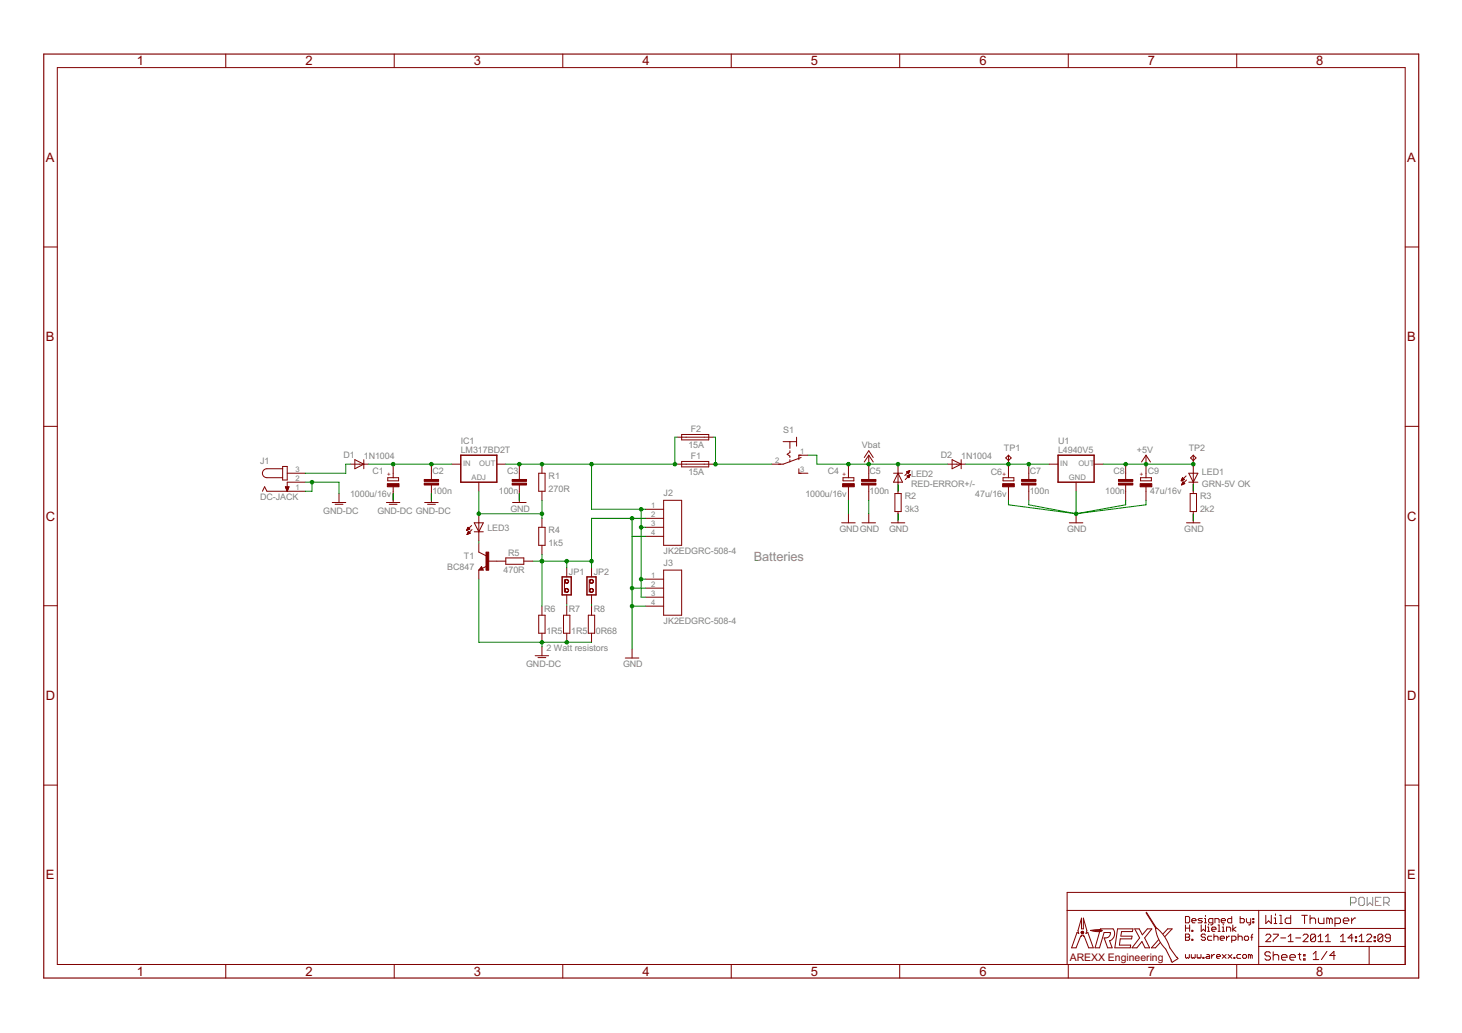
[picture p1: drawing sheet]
<svg xmlns="http://www.w3.org/2000/svg" width="297mm" height="210mm" viewBox="0 0 297 210" stroke-linecap="round" stroke-linejoin="round" font-family="sans-serif">
<g fill="#808080" stroke="#808080" stroke-width=".2">
<path d="M274.4 182.3v1.7z"/>
<path d="M274.4 182.3h.8z"/>
<path d="M275.2 182.3l.3 .3z"/>
<path d="M275.5 182.6v.6z"/>
<path d="M275.5 183.2l-.3 .3z"/>
<path d="M274.4 183.5h.8z"/>
<path d="M276.4 182.3h.5z"/>
<path d="M276.4 182.3l-.3 .3z"/>
<path d="M276.1 182.6v1.1z"/>
<path d="M276.1 183.7l.3 .3z"/>
<path d="M276.4 184h.5z"/>
<path d="M276.9 184l.3-.3z"/>
<path d="M277.2 182.6v1.1z"/>
<path d="M276.9 182.3l.3 .3z"/>
<path d="M277.8 182.3v1.7z"/>
<path d="M277.8 184l.5-.5z"/>
<path d="M278.3 183.5l.6 .5z"/>
<path d="M278.9 182.3v1.7z"/>
<path d="M279.4 182.3h1.2z"/>
<path d="M279.4 182.3v1.7z"/>
<path d="M279.4 184h1.2z"/>
<path d="M279.4 183.2h.6z"/>
<path d="M281.1 182.3v1.7z"/>
<path d="M281.1 182.3h.9z"/>
<path d="M282 182.3l.3 .3z"/>
<path d="M282.3 182.6v.6z"/>
<path d="M282.3 183.2l-.3 .3z"/>
<path d="M281.1 183.5h.9z"/>
<path d="M281.7 183.5l.6 .5z"/>
</g>
<g fill="#800000" stroke="#800000" stroke-width=".2">
<path d="M213.1 94.3h1.9z"/>
<path d="M218.6 98v1.8z"/>
<path d="M222.3 94.3h1.8z"/>
<path d="M228.7 94.3v1.9z"/>
<path d="M228.7 99.8v1.9z"/>
<path d="M228.7 96.2v1.3z"/>
<path d="M228.7 98.4v1.4z"/>
<path d="M209 94.3v1.9z"/>
<path d="M209 99.8v1.9z"/>
<path d="M209 96.2v1.3z"/>
<path d="M209 98.4v1.4z"/>
<path d="M218.6 104.4v1.8z"/>
<path d="M217.3 106.2h2.7z"/>
<path d="M232.8 99.8v1.9z"/>
<path d="M232.8 94.3v1.9z"/>
<path d="M231.7 97.7h2.2z"/>
<path d="M233.9 97.1v.6z"/>
<path d="M231.7 97.1v.6z"/>
<path d="M231.7 97.1h1.1z"/>
<path d="M232.8 97.1h1.1z"/>
<path d="M232.8 98.9v.9z"/>
<path d="M232.8 96.2v.9z"/>
<path d="M232.8 92.5v1.8z"/>
<path d="M232.8 92.5l.9 1.4z"/>
<path d="M232.8 92.5l-.9 1.4z"/>
<path d="M138.5 94.9h5.5z"/>
<path d="M138.5 93.8h5.5z"/>
<path d="M143.1 94.3h1.8z"/>
<path d="M137.6 94.3h1.8z"/>
<path d="M144 93.8v1.1z"/>
<path d="M138.5 93.8v1.1z"/>
<path d="M139.4 94.3h3.7z"/>
<path d="M172.4 99.8v1.9z"/>
<path d="M172.4 94.3v1.9z"/>
<path d="M171.3 97.7h2.2z"/>
<path d="M173.5 97.1v.6z"/>
<path d="M171.3 97.1v.6z"/>
<path d="M171.3 97.1h1.1z"/>
<path d="M172.4 97.1h1.1z"/>
<path d="M172.4 98.9v.9z"/>
<path d="M172.4 96.2v.9z"/>
<path d="M176.5 94.3v1.9z"/>
<path d="M176.5 99.8v1.9z"/>
<path d="M176.5 96.2v1.3z"/>
<path d="M176.5 98.4v1.4z"/>
<path d="M204.9 99.8v1.9z"/>
<path d="M204.9 94.3v1.9z"/>
<path d="M203.8 97.7h2.2z"/>
<path d="M206 97.1v.6z"/>
<path d="M203.8 97.1v.6z"/>
<path d="M203.8 97.1h1.1z"/>
<path d="M204.9 97.1h1.1z"/>
<path d="M204.9 98.9v.9z"/>
<path d="M204.9 96.2v.9z"/>
<path d="M192.5 94.3h1.9z"/>
<path d="M194.4 94.3h1.8z"/>
<path d="M193.4 95.2l1.9-.9z"/>
<path d="M193.4 93.4l1.9 .9z"/>
<path d="M195.3 93.4v.9z"/>
<path d="M193.4 93.4v1.8z"/>
<path d="M195.3 94.3v.9z"/>
<path d="M176.5 92.5v1.8z"/>
<path d="M176.5 92.5l.9 1.4z"/>
<path d="M176.5 92.5l-.9 1.4z"/>
<path d="M176.5 91.6l.9 1.4z"/>
<path d="M176.5 91.6l-.9 1.4z"/>
<path d="M172.4 104.4v1.8z"/>
<path d="M171 106.2h2.8z"/>
<path d="M176.5 104.4v1.8z"/>
<path d="M175.1 106.2h2.8z"/>
<path d="M182.5 96.2l-1 1.8z"/>
<path d="M182.5 96.2l.9 1.8z"/>
<path d="M181.5 96.2h1z"/>
<path d="M182.5 96.2h.9z"/>
<path d="M182.5 94.3v1.9z"/>
<path d="M182.5 98v1.8z"/>
<path d="M181.5 98h1z"/>
<path d="M182.5 98h.9z"/>
<path d="M182.5 96.2v1.8z"/>
<path d="M183.9 97.5l1-1.1z"/>
<path d="M183.8 96.6l1-1z"/>
<path d="M184.9 96.4l-.2 .7z"/>
<path d="M184.3 96.7l.4 .4z"/>
<path d="M184.3 96.7l.6-.3z"/>
<path d="M184.5 96.9h.2z"/>
<path d="M184.4 96.9h.3z"/>
<path d="M184.4 96.8h.4z"/>
<path d="M184.3 96.7h.5z"/>
<path d="M184.5 96.6h.3z"/>
<path d="M184.7 96.5h.2z"/>
<path d="M184.8 95.6l-.2 .6z"/>
<path d="M184.2 95.9l.4 .3z"/>
<path d="M184.2 95.9l.6-.3z"/>
<path d="M184.5 96.2h.1z"/>
<path d="M184.4 96.1h.2z"/>
<path d="M184.3 96h.4z"/>
<path d="M184.2 95.9h.5z"/>
<path d="M184.3 95.8h.4z"/>
<path d="M184.5 95.8h.3z"/>
<path d="M184.7 95.7h.1z"/>
<path d="M183.1 100.3v3.6z"/>
<path d="M181.8 100.3v3.6z"/>
<path d="M182.5 98.4v1.9z"/>
<path d="M181.8 100.3h1.3z"/>
<path d="M181.8 103.9h1.3z"/>
<path d="M182.5 103.9v1.9z"/>
<path d="M182.5 104.4v1.8z"/>
<path d="M181.1 106.2h2.7z"/>
<path d="M243.4 96.2l-1 1.8z"/>
<path d="M241.5 96.2l.9 1.8z"/>
<path d="M242.4 98h1z"/>
<path d="M241.5 98h.9z"/>
<path d="M242.4 98v1.8z"/>
<path d="M242.4 94.3v1.9z"/>
<path d="M242.4 96.2h1z"/>
<path d="M241.5 96.2h.9z"/>
<path d="M242.4 96.2v1.8z"/>
<path d="M240 97.7l1-1z"/>
<path d="M241.1 97.5l-1 1z"/>
<path d="M240.3 97.1l-.3 .6z"/>
<path d="M240.3 97.1l.3 .4z"/>
<path d="M240 97.7l.6-.2z"/>
<path d="M240 97.6h.2z"/>
<path d="M240.1 97.6h.2z"/>
<path d="M240.1 97.5h.4z"/>
<path d="M240.1 97.4h.5z"/>
<path d="M240.1 97.3h.4z"/>
<path d="M240.2 97.3h.2z"/>
<path d="M240.2 97.2h.1z"/>
<path d="M240.3 97.9l-.2 .6z"/>
<path d="M240.3 97.9l.4 .4z"/>
<path d="M240.1 98.5l.6-.2z"/>
<path d="M240.1 98.4h.2z"/>
<path d="M240.2 98.3h.3z"/>
<path d="M240.2 98.3h.5z"/>
<path d="M240.2 98.2h.4z"/>
<path d="M240.3 98.1h.3z"/>
<path d="M240.3 98h.2z"/>
<path d="M243.1 100.3v3.6z"/>
<path d="M241.8 100.3v3.6z"/>
<path d="M242.4 98.4v1.9z"/>
<path d="M241.8 100.3h1.3z"/>
<path d="M241.8 103.9h1.3z"/>
<path d="M242.4 103.9v1.9z"/>
<path d="M242.4 104.4v1.8z"/>
<path d="M241.1 106.2h2.7z"/>
<path d="M161.8 89.7v1z"/>
<path d="M160.5 89.7h1.3z"/>
<path d="M160.5 89.7v1.4z"/>
<path d="M159.1 89.7h1.4z"/>
<path d="M160.5 91.6v.3z"/>
<path d="M161.8 88.8v.9z"/>
<path d="M160.5 92.7v.3z"/>
<path d="M160.5 93.4v.5z"/>
<path d="M158.2 94.3h.9z"/>
<path d="M159.1 94.3l3.7-1.3z"/>
<path d="M156.8 94.3h1.8z"/>
<path d="M162.3 96.2h1.8z"/>
<path d="M162.3 95.2v1z"/>
<path d="M162.3 96.2h.5z"/>
<path d="M162.3 92.5v.9z"/>
<path d="M162.3 92.5h.5z"/>
<path d="M162.3 92.5h1.8z"/>
<path d="M159.9 92.3l.6-.4z"/>
<path d="M159.9 92.3l.6 .4z"/>
<path d="M216.8 196h38.9z"/>
<path d="M255.7 196h22.5z"/>
<path d="M278.2 196h7.3z"/>
<path d="M285.5 192.3v3.7z"/>
<path d="M285.5 188.7v3.6z"/>
<path d="M285.5 185v3.7z"/>
<path d="M285.5 181.3v3.7z"/>
<path d="M216.8 185v11z"/>
<path d="M216.8 181.3v3.7z"/>
<path d="M216.8 181.3h68.7z"/>
<path d="M278.2 192.3v3.7z"/>
<path d="M278.2 192.3h7.3z"/>
<path d="M255.7 192.3h22.5z"/>
<path d="M255.7 192.3v3.7z"/>
<path d="M255.7 188.7v3.6z"/>
<path d="M255.7 188.7h29.8z"/>
<path d="M255.7 185v3.7z"/>
<path d="M255.7 185h29.8z"/>
<path d="M257.2 186v1.7z"/>
<path d="M257.2 187.7l.5-.6z"/>
<path d="M257.7 187.1l.6 .6z"/>
<path d="M258.3 186v1.7z"/>
<path d="M258.9 186.5h.2z"/>
<path d="M259.1 186.5v1.2z"/>
<path d="M258.9 187.7h.5z"/>
<path d="M259.1 185.7v.3z"/>
<path d="M260 186h.3z"/>
<path d="M260.3 186v1.7z"/>
<path d="M260 187.7h.6z"/>
<path d="M262.2 186v1.7z"/>
<path d="M261.4 187.7h.8z"/>
<path d="M261.1 187.4l.3 .3z"/>
<path d="M261.1 186.8v.6z"/>
<path d="M261.1 186.8l.3-.3z"/>
<path d="M261.4 186.5h.8z"/>
<path d="M265 186v1.7z"/>
<path d="M264.5 186h1.1z"/>
<path d="M266.2 186v1.7z"/>
<path d="M266.2 186.8l.2-.3z"/>
<path d="M266.4 186.5h.6z"/>
<path d="M267 186.5l.3 .3z"/>
<path d="M267.3 186.8v.9z"/>
<path d="M267.9 186.5v.9z"/>
<path d="M267.9 187.4l.2 .3z"/>
<path d="M268.1 187.7h.9z"/>
<path d="M269 186.5v1.2z"/>
<path d="M269.6 186.5v1.2z"/>
<path d="M269.6 186.5h.2z"/>
<path d="M269.8 186.5l.3 .3z"/>
<path d="M270.1 186.8v.9z"/>
<path d="M270.1 186.8l.3-.3z"/>
<path d="M270.4 186.5l.3 .3z"/>
<path d="M270.7 186.8v.9z"/>
<path d="M271.2 186.5v1.7z"/>
<path d="M271.2 186.5h.9z"/>
<path d="M272.1 186.5l.3 .3z"/>
<path d="M272.4 186.8v.6z"/>
<path d="M272.4 187.4l-.3 .3z"/>
<path d="M271.2 187.7h.9z"/>
<path d="M273.2 187.7h.6z"/>
<path d="M272.9 187.4l.3 .3z"/>
<path d="M272.9 186.8v.6z"/>
<path d="M272.9 186.8l.3-.3z"/>
<path d="M273.2 186.5h.6z"/>
<path d="M273.8 186.5l.2 .3z"/>
<path d="M274 186.8v.3z"/>
<path d="M272.9 187.1h1.1z"/>
<path d="M274.6 186.5v1.2z"/>
<path d="M275.2 186.5l-.6 .6z"/>
<path d="M275.2 186.5h.2z"/>
<path d="M257.2 191.3h1z"/>
<path d="M257.2 191.3l1-1z"/>
<path d="M258.2 190.1v.2z"/>
<path d="M257.9 189.8l.3 .3z"/>
<path d="M257.4 189.8h.5z"/>
<path d="M257.4 189.8l-.2 .3z"/>
<path d="M258.7 189.8h1z"/>
<path d="M259.7 189.8v.3z"/>
<path d="M259.7 190.1l-1 1z"/>
<path d="M258.7 191.1v.2z"/>
<path d="M260.2 190.6h1z"/>
<path d="M261.7 190.3l.5-.5z"/>
<path d="M262.2 189.8v1.5z"/>
<path d="M261.7 191.3h1z"/>
<path d="M263.2 190.6h1.1z"/>
<path d="M264.8 191.3h1z"/>
<path d="M264.8 191.3l1-1z"/>
<path d="M265.8 190.1v.2z"/>
<path d="M265.5 189.8l.3 .3z"/>
<path d="M265 189.8h.5z"/>
<path d="M265 189.8l-.2 .3z"/>
<path d="M266.3 190.1v1z"/>
<path d="M266.3 190.1l.2-.3z"/>
<path d="M266.5 189.8h.5z"/>
<path d="M267 189.8l.3 .3z"/>
<path d="M267.3 190.1v1z"/>
<path d="M267.3 191.1l-.3 .2z"/>
<path d="M266.5 191.3h.5z"/>
<path d="M266.3 191.1l.2 .2z"/>
<path d="M266.3 191.1l1-1z"/>
<path d="M267.8 190.3l.5-.5z"/>
<path d="M268.3 189.8v1.5z"/>
<path d="M267.8 191.3h1z"/>
<path d="M269.3 190.3l.5-.5z"/>
<path d="M269.8 189.8v1.5z"/>
<path d="M269.3 191.3h1z"/>
<path d="M272.4 190.3l.5-.5z"/>
<path d="M272.9 189.8v1.5z"/>
<path d="M272.4 191.3h1z"/>
<path d="M274.6 189.8v1.5z"/>
<path d="M273.9 190.6l.7-.8z"/>
<path d="M273.9 190.6h1z"/>
<path d="M275.4 190.3h.2z"/>
<path d="M275.6 190.3v.3z"/>
<path d="M275.4 190.6h.2z"/>
<path d="M275.4 190.3v.3z"/>
<path d="M275.4 191.1h.2z"/>
<path d="M275.6 191.1v.2z"/>
<path d="M275.4 191.3h.2z"/>
<path d="M275.4 191.1v.2z"/>
<path d="M276.6 189.8l-.5 .5z"/>
<path d="M276.6 189.8v1.5z"/>
<path d="M276.1 191.3h1.1z"/>
<path d="M277.7 191.3h1z"/>
<path d="M277.7 191.3l1-1z"/>
<path d="M278.7 190.1v.2z"/>
<path d="M278.4 189.8l.3 .3z"/>
<path d="M277.9 189.8h.5z"/>
<path d="M277.9 189.8l-.2 .3z"/>
<path d="M279.2 190.3h.2z"/>
<path d="M279.4 190.3v.3z"/>
<path d="M279.2 190.6h.2z"/>
<path d="M279.2 190.3v.3z"/>
<path d="M279.2 191.1h.2z"/>
<path d="M279.4 191.1v.2z"/>
<path d="M279.2 191.3h.2z"/>
<path d="M279.2 191.1v.2z"/>
<path d="M280 190.1v1z"/>
<path d="M280 190.1l.2-.3z"/>
<path d="M280.2 189.8h.5z"/>
<path d="M280.7 189.8l.2 .3z"/>
<path d="M280.9 190.1v1z"/>
<path d="M280.9 191.1l-.2 .2z"/>
<path d="M280.2 191.3h.5z"/>
<path d="M280 191.1l.2 .2z"/>
<path d="M280.9 190.1l-.9 1z"/>
<path d="M281.5 191.1l.2 .2z"/>
<path d="M281.7 191.3h.5z"/>
<path d="M282.2 191.3l.3-.2z"/>
<path d="M282.5 190.1v1z"/>
<path d="M282.2 189.8l.3 .3z"/>
<path d="M281.7 189.8h.5z"/>
<path d="M281.7 189.8l-.2 .3z"/>
<path d="M281.5 190.1v.2z"/>
<path d="M281.5 190.3l.2 .3z"/>
<path d="M281.7 190.6h.8z"/>
<path d="M266.8 193.9l.6-.6z"/>
<path d="M267.4 193.3v1.7z"/>
<path d="M266.8 195h1.1z"/>
<path d="M269.6 193.3l-1.1 1.7z"/>
<path d="M271 193.3v1.7z"/>
<path d="M271 193.3l-.8 .9z"/>
<path d="M270.2 194.2h1.1z"/>
<path d="M257.8 193.4l.3 .3z"/>
<path d="M257.3 193.4h.5z"/>
<path d="M257.3 193.4l-.3 .3z"/>
<path d="M257 193.7v.3z"/>
<path d="M257 194l.3 .2z"/>
<path d="M257.3 194.2h.5z"/>
<path d="M257.8 194.2l.3 .3z"/>
<path d="M258.1 194.5v.3z"/>
<path d="M257.8 195.1l.3-.3z"/>
<path d="M257.3 195.1h.5z"/>
<path d="M257 194.8l.3 .3z"/>
<path d="M258.7 193.4v1.7z"/>
<path d="M258.7 194.2l.3-.2z"/>
<path d="M259 194h.5z"/>
<path d="M259.5 194l.3 .2z"/>
<path d="M259.8 194.2v.9z"/>
<path d="M260.6 195.1h.6z"/>
<path d="M260.4 194.8l.2 .3z"/>
<path d="M260.4 194.2v.6z"/>
<path d="M260.4 194.2l.2-.2z"/>
<path d="M260.6 194h.6z"/>
<path d="M261.2 194l.3 .2z"/>
<path d="M261.5 194.2v.3z"/>
<path d="M260.4 194.5h1.1z"/>
<path d="M262.3 195.1h.6z"/>
<path d="M262.1 194.8l.2 .3z"/>
<path d="M262.1 194.2v.6z"/>
<path d="M262.1 194.2l.2-.2z"/>
<path d="M262.3 194h.6z"/>
<path d="M262.9 194l.3 .2z"/>
<path d="M263.2 194.2v.3z"/>
<path d="M262.1 194.5h1.1z"/>
<path d="M264 193.7v1.1z"/>
<path d="M264 194.8l.3 .3z"/>
<path d="M263.7 194h.6z"/>
<path d="M264.9 194h.3z"/>
<path d="M265.2 194v.2z"/>
<path d="M264.9 194.2h.3z"/>
<path d="M264.9 194v.2z"/>
<path d="M264.9 194.8h.3z"/>
<path d="M265.2 194.8v.3z"/>
<path d="M264.9 195.1h.3z"/>
<path d="M264.9 194.8v.3z"/>
<path d="M11.6 13.7v182.3z"/>
<path d="M8.9 50.2h2.7z"/>
<path d="M8.9 86.6h2.7z"/>
<path d="M8.9 123.1h2.7z"/>
<path d="M8.9 159.5h2.7z"/>
<path d="M11.6 196h273.9z"/>
<path d="M45.9 196v2.7z"/>
<path d="M80.1 196v2.7z"/>
<path d="M114.3 196v2.7z"/>
<path d="M148.6 196v2.7z"/>
<path d="M182.8 196v2.7z"/>
<path d="M217 196v2.7z"/>
<path d="M251.3 196v2.7z"/>
<path d="M285.5 13.7v182.3z"/>
<path d="M285.5 50.2h2.7z"/>
<path d="M285.5 86.6h2.7z"/>
<path d="M285.5 123.1h2.7z"/>
<path d="M285.5 159.5h2.7z"/>
<path d="M11.6 13.7h273.9z"/>
<path d="M45.9 11v2.7z"/>
<path d="M80.1 11v2.7z"/>
<path d="M114.3 11v2.7z"/>
<path d="M148.6 11v2.7z"/>
<path d="M182.8 11v2.7z"/>
<path d="M217 11v2.7z"/>
<path d="M251.3 11v2.7z"/>
<path d="M216.8 185h38.9z"/>
<path d="M218.8 189.5l-1.1 3.1z"/>
<path d="M217.7 192.6h.9z"/>
<path d="M219.6 190.2l-1 2.4z"/>
<path d="M219.6 190.2h.1z"/>
<path d="M219.7 190v.2z"/>
<path d="M219.7 190h.4z"/>
<path d="M220.1 190v.2z"/>
<path d="M220.1 190.2h.2z"/>
<path d="M220.3 190.2l.9 2.4z"/>
<path d="M221.2 192.6h.9z"/>
<path d="M221 189.5l1.1 3.1z"/>
<path d="M218.8 189.5l.4 .2z"/>
<path d="M219 189.1l.2 .6z"/>
<path d="M220.6 189.7l.4-.2z"/>
<path d="M220.8 189.1l-.2 .6z"/>
<path d="M219.7 186.6l-.7 2.5z"/>
<path d="M220.1 186.6l.7 2.5z"/>
<path d="M220.1 186.6v2.1z"/>
<path d="M219.7 188.7h.4z"/>
<path d="M219.7 186.6v2.1z"/>
<path d="M223.6 188.7l-1.1 3.9z"/>
<path d="M223.6 188.7h2.5z"/>
<path d="M224.3 189.5l-.9 3.1z"/>
<path d="M224.3 190.6l.7 2z"/>
<path d="M222.5 192.6h.9z"/>
<path d="M225.4 191.1l.6 1.5z"/>
<path d="M225 192.6h1z"/>
<path d="M224.3 190.6h.4z"/>
<path d="M225.6 189.5v.2z"/>
<path d="M224.3 189.5h1.3z"/>
<path d="M225.4 191.1h.2z"/>
<path d="M222 189.1l1.7 .1z"/>
<path d="M222.6 189h1z"/>
<path d="M227.1 188.7l-.6 3.9z"/>
<path d="M227.1 188.7h3.1z"/>
<path d="M226.5 192.6h3.1z"/>
<path d="M230.2 188.7l-.1 .6z"/>
<path d="M227.8 190.2h2.2z"/>
<path d="M227.6 190.8h2.3z"/>
<path d="M227.9 189.3h2.2z"/>
<path d="M227.9 189.3l-.2 .9z"/>
<path d="M227.6 190.8l-.2 1.2z"/>
<path d="M227.4 192h2.3z"/>
<path d="M229.7 192l-.1 .6z"/>
<path d="M230 190.2l-.1 .6z"/>
<path d="M230.5 188.7l1 1.9z"/>
<path d="M231.5 190.6l-1.5 2z"/>
<path d="M230 192.6h1z"/>
<path d="M232 191.3l-1 1.3z"/>
<path d="M232 191.3l.6 1.3z"/>
<path d="M232.6 192.6h1z"/>
<path d="M232.6 190.6l1 2z"/>
<path d="M234 188.7l-1.4 1.9z"/>
<path d="M233.1 188.7h.9z"/>
<path d="M233.1 188.7l-1 1.2z"/>
<path d="M231.5 188.7l.6 1.2z"/>
<path d="M230.5 188.7h1z"/>
<path d="M232.9 185.4l2 3.2z"/>
<path d="M232.8 185.5l2 3.2z"/>
<path d="M234.8 188.5v.2z"/>
<path d="M238 195.3l.1 .2z"/>
<path d="M238.1 195.5l1.2-.7z"/>
<path d="M239.2 194.5l.1 .3z"/>
<path d="M238 195.1v.2z"/>
<path d="M239.1 194.5h.1z"/>
<path d="M236.9 192.9l1.1 2.2z"/>
<path d="M237.7 192.6l1.4 1.9z"/>
<path d="M234.9 188.6l.2 .1z"/>
<path d="M235.4 190.9l-1.5 1.7z"/>
<path d="M237.2 188.7l-.9 1.1z"/>
<path d="M237.2 188.7h.9z"/>
<path d="M238.1 188.7l-1.4 1.6z"/>
<path d="M235.8 191.5l-1 1.1z"/>
<path d="M233.9 192.6h.9z"/>
<path d="M240.9 186.2v1.3z"/>
<path d="M240.9 187.5h.6z"/>
<path d="M241.7 187.3l-.2 .2z"/>
<path d="M241.7 186.4v.9z"/>
<path d="M241.5 186.2l.2 .2z"/>
<path d="M240.9 186.2h.6z"/>
<path d="M242.4 187.5h.4z"/>
<path d="M242.1 187.3l.3 .2z"/>
<path d="M242.1 186.9v.4z"/>
<path d="M242.4 186.6l-.3 .3z"/>
<path d="M242.4 186.6h.4z"/>
<path d="M242.8 186.6l.2 .3z"/>
<path d="M243 186.9v.2z"/>
<path d="M242.1 187.1h.9z"/>
<path d="M243.4 187.5h.7z"/>
<path d="M244.3 187.3l-.2 .2z"/>
<path d="M244.1 187.1l.2 .2z"/>
<path d="M243.6 187.1h.5z"/>
<path d="M243.4 186.9l.2 .2z"/>
<path d="M243.6 186.6l-.2 .3z"/>
<path d="M243.6 186.6h.7z"/>
<path d="M244.7 186.6h.2z"/>
<path d="M244.9 186.6v.9z"/>
<path d="M244.7 187.5h.4z"/>
<path d="M244.9 186v.2z"/>
<path d="M246 187.9h.2z"/>
<path d="M246.2 187.9l.2-.2z"/>
<path d="M246.4 186.6v1.1z"/>
<path d="M245.8 186.6h.6z"/>
<path d="M245.8 186.6l-.2 .3z"/>
<path d="M245.6 186.9v.4z"/>
<path d="M245.6 187.3l.2 .2z"/>
<path d="M245.8 187.5h.6z"/>
<path d="M246.8 186.6v.9z"/>
<path d="M246.8 186.6h.7z"/>
<path d="M247.5 186.6l.2 .3z"/>
<path d="M247.7 186.9v.6z"/>
<path d="M248.3 187.5h.5z"/>
<path d="M248.1 187.3l.2 .2z"/>
<path d="M248.1 186.9v.4z"/>
<path d="M248.1 186.9l.2-.3z"/>
<path d="M248.3 186.6h.5z"/>
<path d="M248.8 186.6l.2 .3z"/>
<path d="M249 186.9v.2z"/>
<path d="M248.1 187.1h.9z"/>
<path d="M250.3 186.2v1.3z"/>
<path d="M249.6 187.5h.7z"/>
<path d="M249.4 187.3l.2 .2z"/>
<path d="M249.4 186.9v.4z"/>
<path d="M249.6 186.6l-.2 .3z"/>
<path d="M249.6 186.6h.7z"/>
<path d="M252 186.2v1.3z"/>
<path d="M252 187.5h.6z"/>
<path d="M252.8 187.3l-.2 .2z"/>
<path d="M252.8 186.9v.4z"/>
<path d="M252.6 186.6l.2 .3z"/>
<path d="M252 186.6h.6z"/>
<path d="M253.2 186.6v.7z"/>
<path d="M253.2 187.3l.3 .2z"/>
<path d="M253.5 187.5h.6z"/>
<path d="M254.1 186.6v1.1z"/>
<path d="M254.1 187.7l-.2 .2z"/>
<path d="M253.7 187.9h.2z"/>
<path d="M254.5 186.6h.2z"/>
<path d="M254.7 186.6v.3z"/>
<path d="M254.5 186.9h.2z"/>
<path d="M254.5 186.6v.3z"/>
<path d="M254.5 187.3h.2z"/>
<path d="M254.7 187.3v.2z"/>
<path d="M254.5 187.5h.2z"/>
<path d="M254.5 187.3v.2z"/>
<path d="M240.9 188v1.3z"/>
<path d="M240.9 188.6h.8z"/>
<path d="M241.7 188v1.3z"/>
<path d="M242.1 189v.3z"/>
<path d="M242.1 189h.3z"/>
<path d="M242.4 189v.3z"/>
<path d="M242.1 189.3h.3z"/>
<path d="M244.1 188v1.3z"/>
<path d="M244.1 189.3l.4-.5z"/>
<path d="M244.5 188.8l.4 .5z"/>
<path d="M244.9 188v1.3z"/>
<path d="M245.3 188.4h.3z"/>
<path d="M245.6 188.4v.9z"/>
<path d="M245.3 189.3h.5z"/>
<path d="M245.6 187.7v.3z"/>
<path d="M246.4 189.3h.4z"/>
<path d="M246.2 189l.2 .3z"/>
<path d="M246.2 188.6v.4z"/>
<path d="M246.2 188.6l.2-.2z"/>
<path d="M246.4 188.4h.4z"/>
<path d="M246.8 188.4l.3 .2z"/>
<path d="M247.1 188.6v.2z"/>
<path d="M246.2 188.8h.9z"/>
<path d="M247.5 188h.2z"/>
<path d="M247.7 188v1.3z"/>
<path d="M247.5 189.3h.4z"/>
<path d="M248.3 188.4h.2z"/>
<path d="M248.5 188.4v.9z"/>
<path d="M248.3 189.3h.5z"/>
<path d="M248.5 187.7v.3z"/>
<path d="M249.2 188.4v.9z"/>
<path d="M249.2 188.4h.6z"/>
<path d="M249.8 188.4l.2 .2z"/>
<path d="M250 188.6v.7z"/>
<path d="M250.5 188v1.3z"/>
<path d="M250.5 188.8l.6 .5z"/>
<path d="M250.5 188.8l.6-.4z"/>
<path d="M240.9 189.8v1.3z"/>
<path d="M240.9 189.8h.6z"/>
<path d="M241.5 189.8l.2 .2z"/>
<path d="M241.7 190v.2z"/>
<path d="M241.7 190.2l-.2 .2z"/>
<path d="M241.5 190.4l.2 .2z"/>
<path d="M241.7 190.6v.3z"/>
<path d="M241.7 190.9l-.2 .2z"/>
<path d="M240.9 191.1h.6z"/>
<path d="M240.9 190.4h.6z"/>
<path d="M242.1 190.9v.2z"/>
<path d="M242.1 190.9h.3z"/>
<path d="M242.4 190.9v.2z"/>
<path d="M242.1 191.1h.3z"/>
<path d="M244.7 189.8l.2 .2z"/>
<path d="M244.3 189.8h.4z"/>
<path d="M244.1 190l.2-.2z"/>
<path d="M244.1 190v.2z"/>
<path d="M244.1 190.2l.2 .2z"/>
<path d="M244.3 190.4h.4z"/>
<path d="M244.7 190.4l.2 .2z"/>
<path d="M244.9 190.6v.3z"/>
<path d="M244.9 190.9l-.2 .2z"/>
<path d="M244.3 191.1h.4z"/>
<path d="M244.1 190.9l.2 .2z"/>
<path d="M245.6 190.2h.6z"/>
<path d="M245.6 190.2l-.3 .2z"/>
<path d="M245.3 190.4v.5z"/>
<path d="M245.3 190.9l.3 .2z"/>
<path d="M245.6 191.1h.6z"/>
<path d="M246.6 189.8v1.3z"/>
<path d="M246.6 190.4l.2-.2z"/>
<path d="M246.8 190.2h.5z"/>
<path d="M247.3 190.2l.2 .2z"/>
<path d="M247.5 190.4v.7z"/>
<path d="M248.1 191.1h.4z"/>
<path d="M247.9 190.9l.2 .2z"/>
<path d="M247.9 190.4v.5z"/>
<path d="M247.9 190.4l.2-.2z"/>
<path d="M248.1 190.2h.4z"/>
<path d="M248.5 190.2l.3 .2z"/>
<path d="M248.8 190.4v.2z"/>
<path d="M247.9 190.6h.9z"/>
<path d="M249.2 190.2v.9z"/>
<path d="M249.2 190.6l.4-.4z"/>
<path d="M249.6 190.2h.2z"/>
<path d="M250.3 190.2v1.3z"/>
<path d="M250.3 190.2h.6z"/>
<path d="M250.9 190.2l.2 .2z"/>
<path d="M251.1 190.4v.5z"/>
<path d="M250.9 191.1l.2-.2z"/>
<path d="M250.3 191.1h.6z"/>
<path d="M251.5 189.8v1.3z"/>
<path d="M251.5 190.4l.3-.2z"/>
<path d="M251.8 190.2h.4z"/>
<path d="M252.2 190.2l.2 .2z"/>
<path d="M252.4 190.4v.7z"/>
<path d="M253 191.1h.5z"/>
<path d="M253.5 191.1l.2-.2z"/>
<path d="M253.7 190.4v.5z"/>
<path d="M253.5 190.2l.2 .2z"/>
<path d="M253 190.2h.5z"/>
<path d="M253 190.2l-.2 .2z"/>
<path d="M252.8 190.4v.5z"/>
<path d="M252.8 190.9l.2 .2z"/>
<path d="M254.3 190v1.1z"/>
<path d="M254.5 189.8l-.2 .2z"/>
<path d="M254.1 190.4h.4z"/>
<path d="M240.9 194v.5z"/>
<path d="M240.9 194.5l.1 .2z"/>
<path d="M241 194.7l.3-.2z"/>
<path d="M241.3 194.5l.1 .2z"/>
<path d="M241.4 194.7l.2-.2z"/>
<path d="M241.6 194v.5z"/>
<path d="M242 194v.5z"/>
<path d="M242 194.5l.2 .2z"/>
<path d="M242.2 194.7l.2-.2z"/>
<path d="M242.4 194.5l.2 .2z"/>
<path d="M242.6 194.7l.2-.2z"/>
<path d="M242.8 194v.5z"/>
<path d="M243.2 194v.5z"/>
<path d="M243.2 194.5l.2 .2z"/>
<path d="M243.4 194.7l.2-.2z"/>
<path d="M243.6 194.5l.2 .2z"/>
<path d="M243.8 194.7l.2-.2z"/>
<path d="M244 194v.5z"/>
<path d="M244.4 194.5v.2z"/>
<path d="M244.4 194.5h.2z"/>
<path d="M244.6 194.5v.2z"/>
<path d="M244.4 194.7h.2z"/>
<path d="M245.2 194h.4z"/>
<path d="M245.6 194l.2 .2z"/>
<path d="M245.8 194.2v.5z"/>
<path d="M245.2 194.7h.6z"/>
<path d="M245 194.5l.2 .2z"/>
<path d="M245 194.5l.2-.1z"/>
<path d="M245.2 194.4h.6z"/>
<path d="M246.2 194v.7z"/>
<path d="M246.2 194.4l.4-.4z"/>
<path d="M246.6 194h.2z"/>
<path d="M247.4 194.7h.3z"/>
<path d="M247.2 194.5l.2 .2z"/>
<path d="M247.2 194.2v.3z"/>
<path d="M247.4 194l-.2 .2z"/>
<path d="M247.4 194h.3z"/>
<path d="M247.7 194l.2 .2z"/>
<path d="M247.9 194.2v.2z"/>
<path d="M247.2 194.4h.7z"/>
<path d="M248.3 194l.8 .7z"/>
<path d="M248.3 194.7l.8-.7z"/>
<path d="M249.5 194l.8 .7z"/>
<path d="M249.5 194.7l.8-.7z"/>
<path d="M250.7 194.5v.2z"/>
<path d="M250.7 194.5h.2z"/>
<path d="M250.9 194.5v.2z"/>
<path d="M250.7 194.7h.2z"/>
<path d="M251.5 194h.6z"/>
<path d="M251.5 194l-.2 .2z"/>
<path d="M251.3 194.2v.3z"/>
<path d="M251.3 194.5l.2 .2z"/>
<path d="M251.5 194.7h.6z"/>
<path d="M252.7 194.7h.3z"/>
<path d="M253 194.7l.3-.2z"/>
<path d="M253.3 194.2v.3z"/>
<path d="M253 194l.3 .2z"/>
<path d="M252.7 194h.3z"/>
<path d="M252.7 194l-.2 .2z"/>
<path d="M252.5 194.2v.3z"/>
<path d="M252.5 194.5l.2 .2z"/>
<path d="M253.6 194v.7z"/>
<path d="M253.6 194h.3z"/>
<path d="M253.9 194l.1 .2z"/>
<path d="M254 194.2v.5z"/>
<path d="M254.2 194l-.2 .2z"/>
<path d="M254.2 194l.2 .2z"/>
<path d="M254.4 194.2v.5z"/>
<path d="M91.8 94.3h1.8z"/>
<path d="M97.3 98v1.8z"/>
<path d="M100.9 94.3h1.9z"/>
<path d="M105.5 94.3v1.9z"/>
<path d="M105.5 99.8v1.9z"/>
<path d="M105.5 96.2v1.3z"/>
<path d="M105.5 98.4v1.4z"/>
<path d="M87.7 94.3v1.9z"/>
<path d="M87.7 99.8v1.9z"/>
<path d="M87.7 96.2v1.3z"/>
<path d="M87.7 98.4v1.4z"/>
<path d="M71.2 94.3h1.8z"/>
<path d="M73 94.3h1.8z"/>
<path d="M72.1 95.2l1.8-.9z"/>
<path d="M72.1 93.4l1.8 .9z"/>
<path d="M73.9 93.4v.9z"/>
<path d="M72.1 93.4v1.8z"/>
<path d="M73.9 94.3v.9z"/>
<path d="M110.7 96.2v3.6z"/>
<path d="M109.5 96.2v3.6z"/>
<path d="M110.1 94.3v1.9z"/>
<path d="M109.5 96.2h1.2z"/>
<path d="M109.5 99.8h1.2z"/>
<path d="M110.1 99.8v1.9z"/>
<path d="M105.5 100.3v1.8z"/>
<path d="M104.1 102.1h2.8z"/>
<path d="M110.7 107.1v3.7z"/>
<path d="M109.5 107.1v3.7z"/>
<path d="M110.1 105.3v1.8z"/>
<path d="M109.5 107.1h1.2z"/>
<path d="M109.5 110.8h1.2z"/>
<path d="M110.1 110.8v1.8z"/>
<path d="M110.7 125v3.7z"/>
<path d="M109.5 125v3.7z"/>
<path d="M110.1 123.2v1.8z"/>
<path d="M109.5 125h1.2z"/>
<path d="M109.5 128.7h1.2z"/>
<path d="M110.1 128.7v1.8z"/>
<path d="M98.2 106.2l-.9 1.9z"/>
<path d="M96.4 106.2l.9 1.9z"/>
<path d="M97.3 108.1h.9z"/>
<path d="M96.4 108.1h.9z"/>
<path d="M97.3 108.1v1.8z"/>
<path d="M97.3 104.4v1.8z"/>
<path d="M97.3 106.2h.9z"/>
<path d="M96.4 106.2h.9z"/>
<path d="M97.3 106.2v1.9z"/>
<path d="M94.8 107.8l1-1z"/>
<path d="M94.9 108.6l1-1z"/>
<path d="M95.1 107.1l-.3 .7z"/>
<path d="M95.1 107.1l.3 .4z"/>
<path d="M94.8 107.8l.6-.3z"/>
<path d="M94.8 107.7h.1z"/>
<path d="M94.9 107.7h.2z"/>
<path d="M94.9 107.6h.4z"/>
<path d="M94.9 107.5h.5z"/>
<path d="M95 107.4h.4z"/>
<path d="M95 107.3h.3z"/>
<path d="M95 107.3h.2z"/>
<path d="M95.2 108l-.3 .6z"/>
<path d="M95.2 108l.3 .3z"/>
<path d="M94.9 108.6l.6-.3z"/>
<path d="M94.9 108.5h.2z"/>
<path d="M95 108.4h.3z"/>
<path d="M95 108.4h.5z"/>
<path d="M95 108.3h.5z"/>
<path d="M95.1 108.2h.3z"/>
<path d="M95.1 108.1h.2z"/>
<path d="M95.1 108.1h.1z"/>
<path d="M99.1 114h1.8z"/>
<path d="M97.3 115.8v1.9z"/>
<path d="M97.3 110.4v1.8z"/>
<path d="M97.3 112.2l1.4 .7z"/>
<path d="M97.8 115.1l-.5 .7z"/>
<path d="M97.3 115.8h.9z"/>
<path d="M97.8 115.1l.4 .7z"/>
<path d="M98 115.5l.9-.5z"/>
<path d="M97.5 115.8h.5z"/>
<path d="M97.8 115.3l-.3 .5z"/>
<path d="M97.8 115.3l.2 .4z"/>
<path d="M97.7 115.7h.3z"/>
<path d="M97.8 115.5l-.1 .2z"/>
<path d="M79.9 99.8v1.9z"/>
<path d="M79.9 94.3v1.9z"/>
<path d="M78.8 97.7h2.2z"/>
<path d="M81 97.1v.6z"/>
<path d="M78.8 97.1v.6z"/>
<path d="M78.8 97.1h1.1z"/>
<path d="M79.9 97.1h1.1z"/>
<path d="M79.9 98.9v.9z"/>
<path d="M79.9 96.2v.9z"/>
<path d="M79.9 100.3v1.8z"/>
<path d="M78.5 102.1h2.7z"/>
<path d="M79.1 102.5h1.6z"/>
<path d="M87.7 100.3v1.8z"/>
<path d="M86.3 102.1h2.7z"/>
<path d="M86.9 102.5h1.6z"/>
<path d="M68.9 100.3v1.8z"/>
<path d="M67.5 102.1h2.8z"/>
<path d="M68.1 102.5h1.6z"/>
<path d="M128.4 131.9v1.8z"/>
<path d="M127 133.7h2.8z"/>
<path d="M115.1 115.4v1.8z"/>
<path d="M115.1 120.9v1.8z"/>
<path d="M114.7 117.8v2.5z"/>
<path d="M120.2 115.4v1.8z"/>
<path d="M120.2 120.9v1.8z"/>
<path d="M119.7 117.8v2.5z"/>
<path d="M115.8 125v3.7z"/>
<path d="M114.5 125v3.7z"/>
<path d="M115.1 123.2v1.8z"/>
<path d="M114.5 125h1.3z"/>
<path d="M114.5 128.7h1.3z"/>
<path d="M115.1 128.7v1.8z"/>
<path d="M120.8 125v3.7z"/>
<path d="M119.5 125v3.7z"/>
<path d="M120.2 123.2v1.8z"/>
<path d="M119.5 125h1.3z"/>
<path d="M119.5 128.7h1.3z"/>
<path d="M120.2 128.7v1.8z"/>
<path d="M102.8 113.4h3.6z"/>
<path d="M102.8 114.7h3.6z"/>
<path d="M100.9 114h1.9z"/>
<path d="M102.8 113.4v1.3z"/>
<path d="M106.4 113.4v1.3z"/>
<path d="M106.4 114h1.9z"/>
<path d="M110.1 131.4v1.8z"/>
<path d="M108.7 133.2h2.8z"/>
<path d="M109.3 133.6h1.6z"/>
<path d="M58.4 96.2h3.6z"/>
<path d="M58.4 98h3.6z"/>
<path d="M58.4 99.8h3.6z"/>
<path d="M54.2 95.2h3.2z"/>
<path d="M57.4 95.2v1.9z"/>
<path d="M54.2 97.1h3.2z"/>
<path d="M57.4 97.1v.4z"/>
<path d="M57.4 97.5h1z"/>
<path d="M58.4 94.8v2.7z"/>
<path d="M57.4 94.8h1z"/>
<path d="M57.4 94.8v.4z"/>
<path d="M54.2 99.8h4.2z"/>
<path d="M53.8 98.9l.4 .9z"/>
<path d="M53.8 98.9l-.5 .9z"/>
<path d="M58.4 98v1.8z"/>
<path d="M58 98.9l.4 .9z"/>
<path d="M58 98.9h.7z"/>
<path d="M58.7 98.9l-.3 .9z"/>
<path d="M58.3 99.7h.1z"/>
<path d="M58.3 99.6h.1z"/>
<path d="M58.2 99.5h.3z"/>
<path d="M58.2 99.4h.3z"/>
<path d="M58.1 99.3h.5z"/>
<path d="M58.1 99.2h.5z"/>
<path d="M58.1 99.1h.5z"/>
<path d="M58 99.1h.7z"/>
<path d="M58 99h.7z"/>
<path d="M242.4 92.5v1.8z"/>
<path d="M241.9 93l.5-.5z"/>
<path d="M242.4 92.5l.6 .5z"/>
<path d="M243 93l-.6 .6z"/>
<path d="M241.9 93l.5 .6z"/>
<path d="M204.9 92.5v1.8z"/>
<path d="M204.3 93l.6-.5z"/>
<path d="M204.9 92.5l.5 .5z"/>
<path d="M205.4 93l-.5 .6z"/>
<path d="M204.3 93l.6 .6z"/>
<path d="M131.2 103.5h3.6z"/>
<path d="M131.2 105.3h3.6z"/>
<path d="M134.8 101.7v9.1z"/>
<path d="M134.8 101.7h3.7z"/>
<path d="M138.5 101.7v9.1z"/>
<path d="M134.8 110.8h3.7z"/>
<path d="M131.2 107.1h3.6z"/>
<path d="M131.2 109h3.6z"/>
<path d="M131.2 117.7h3.6z"/>
<path d="M131.2 119.5h3.6z"/>
<path d="M134.8 115.8v9.2z"/>
<path d="M134.8 115.8h3.7z"/>
<path d="M138.5 115.8v9.2z"/>
<path d="M134.8 125h3.7z"/>
<path d="M131.2 121.3h3.6z"/>
<path d="M131.2 123.2h3.6z"/>
<path d="M138.5 89.4h5.5z"/>
<path d="M138.5 88.3h5.5z"/>
<path d="M143.1 88.8h1.8z"/>
<path d="M137.6 88.8h1.8z"/>
<path d="M144 88.3v1.1z"/>
<path d="M138.5 88.3v1.1z"/>
<path d="M139.4 88.8h3.7z"/>
<path d="M219.7 189.3h.4v.4h-.4l-.1-.2h.4h-.4z" fill-rule="evenodd"/>
<path d="M114.9 117.8a.41 .41 0 0 1 .6 .1 .41 .41 0 0 1-.3 .6 .41 .41 0 0 1-.5-.4 .34 .34 0 0 1 .5-.2 .34 .34 0 0 1 0 .5l-.5-.3z" fill-rule="evenodd"/>
<path d="M114.9 119.7a.41 .41 0 0 1 .6 .1 .41 .41 0 0 1-.3 .6 .41 .41 0 0 1-.5-.4 .35 .35 0 0 1 .6-.3 .35 .35 0 0 1-.1 .6l-.5-.3z" fill-rule="evenodd"/>
<path d="M119.9 117.8a.41 .41 0 0 1 .6 .1 .41 .41 0 0 1-.2 .6 .41 .41 0 0 1-.5-.4 .34 .34 0 0 1 .5-.2 .34 .34 0 0 1-.1 .5l-.4-.3z" fill-rule="evenodd"/>
<path d="M119.9 119.7a.41 .41 0 0 1 .6 .1 .41 .41 0 0 1-.2 .6 .41 .41 0 0 1-.5-.4 .35 .35 0 0 1 .5-.3 .35 .35 0 0 1-.1 .6l-.4-.3z" fill-rule="evenodd"/>
</g>
<g fill="#800000" stroke="#800000" stroke-width=".3">
<path d="M215 98h7.3z"/>
<path d="M222.3 92.5v5.5z"/>
<path d="M215 92.5h7.3z"/>
<path d="M215 92.5v5.5z"/>
<path d="M93.6 98h7.3z"/>
<path d="M100.9 92.5v5.5z"/>
<path d="M93.6 92.5h7.3z"/>
<path d="M93.6 92.5v5.5z"/>
<path d="M114.2 120.9h1.9z"/>
<path d="M116.1 117.2v3.7z"/>
<path d="M114.2 117.2h1.9z"/>
<path d="M114.2 117.2v3.7z"/>
<path d="M119.3 120.9h1.8z"/>
<path d="M121.1 117.2v3.7z"/>
<path d="M119.3 117.2h1.8z"/>
<path d="M119.3 117.2v3.7z"/>
</g>
<g fill="#800000" stroke="#800000" stroke-width=".2">
<path d="M227.2 98.2h3v.4h-3z"/>
<path d="M227.2 97.4h3v.4h-3z"/>
<path d="M207.6 98.2h2.9v.4h-2.9z"/>
<path d="M207.6 97.4h2.9v.4h-2.9z"/>
<path d="M231.6 98.3h2.4v.6h-2.4z"/>
<path d="M171.2 98.3h2.4v.6h-2.4z"/>
<path d="M175 98.2h3v.4h-3z"/>
<path d="M175 97.4h3v.4h-3z"/>
<path d="M203.7 98.3h2.4v.6h-2.4z"/>
<path d="M104.1 98.2h2.9v.4h-2.9z"/>
<path d="M104.1 97.4h2.9v.4h-2.9z"/>
<path d="M86.2 98.2h2.9v.4h-2.9z"/>
<path d="M86.2 97.4h2.9v.4h-2.9z"/>
<path d="M98.7 112.2h.6v3.7h-.6z"/>
<path d="M78.7 98.3h2.4v.6h-2.4z"/>
</g>
<g fill="#800000" stroke="#800000" stroke-width=".23">
<path d="M8.9 11v187.7z"/>
<path d="M8.9 198.7h279.3z"/>
<path d="M288.2 11v187.7z"/>
<path d="M8.9 11h279.3z"/>
</g>
<path d="M54.2 95.2a.91 .91 0 0 0-.9 1 .91 .91 0 0 0 .9 .9M223.4 188.9l-1.8 .2 1.7 .2M223.5 188.9l.4 .2-.5 .2M223.6 189l.1 .2M225.6 189.7l-.3 .6-.6 .3M226.1 188.7a1.61 1.61 0 0 1-.5 2.4M234.8 188.7l.3 1.3 .5 1.2 1.3 1.7M235.1 188.7l1.6 1.7 1 2.2" fill="none" stroke="#800000" stroke-width=".2"/>
<g fill="#008000" stroke="#008000" stroke-width=".2">
<path d="M218.6 99.8v4.6z"/>
<path d="M209 101.7v.9z"/>
<path d="M209 102.6l9.6 1.8z"/>
<path d="M228.7 101.7v.9z"/>
<path d="M218.6 104.4l10.1-1.8z"/>
<path d="M204.9 101.7v.9z"/>
<path d="M204.9 102.6l13.7 1.8z"/>
<path d="M232.8 101.7v.9z"/>
<path d="M218.6 104.4l14.2-1.8z"/>
<path d="M172.4 101.7v2.7z"/>
<path d="M176.5 101.7v2.7z"/>
<path d="M182.5 104.4v1.4z"/>
<path d="M242.4 104.4v1.4z"/>
<path d="M105.5 100.3v1.4z"/>
<path d="M110.1 114v9.2z"/>
<path d="M110.1 112.6v1.4z"/>
<path d="M110.1 114h5z"/>
<path d="M115.1 114h5.1z"/>
<path d="M120.2 114v1.4z"/>
<path d="M108.3 114h1.8z"/>
<path d="M115.1 114v1.4z"/>
<path d="M128.4 105.3h2.8z"/>
<path d="M128.4 123.2h2.8z"/>
<path d="M128.4 105.3v3.7z"/>
<path d="M120.2 105.3h8.2z"/>
<path d="M120.2 105.3v8.7z"/>
<path d="M128.4 123.2v8.7z"/>
<path d="M128.4 109h2.8z"/>
<path d="M128.4 119.5v3.7z"/>
<path d="M128.4 109v10.5z"/>
<path d="M128.4 119.5h2.8z"/>
<path d="M224.1 94.3h4.6z"/>
<path d="M228.7 94.3h4.1z"/>
<path d="M232.8 94.3h9.6z"/>
<path d="M209 94.3h4.1z"/>
<path d="M204.9 94.3h4.1z"/>
<path d="M196.2 94.3h8.7z"/>
<path d="M182.5 98.4v1.4z"/>
<path d="M242.4 98.4v1.4z"/>
<path d="M144.9 94.3h.5z"/>
<path d="M145.4 94.3h11.4z"/>
<path d="M144.9 88.8h.5z"/>
<path d="M145.4 88.8v5.5z"/>
<path d="M172.4 94.3h4.1z"/>
<path d="M176.5 94.3h6z"/>
<path d="M182.5 94.3h10z"/>
<path d="M164.1 92.5h1.9z"/>
<path d="M166 92.5v1.8z"/>
<path d="M166 94.3h6.4z"/>
<path d="M87.7 94.3h4.1z"/>
<path d="M74.8 94.3h5.1z"/>
<path d="M79.9 94.3h7.8z"/>
<path d="M110.1 104.4v.9z"/>
<path d="M110.1 101.7v2.7z"/>
<path d="M97.3 99.8v4.6z"/>
<path d="M97.3 104.4h12.8z"/>
<path d="M97.3 109.9v.5z"/>
<path d="M79.9 100.3v1.4z"/>
<path d="M87.7 100.3v1.4z"/>
<path d="M63.4 98h5.5z"/>
<path d="M68.9 98v2.3z"/>
<path d="M62 99.8h1.4z"/>
<path d="M63.4 98v1.8z"/>
<path d="M62 98h1.4z"/>
<path d="M97.3 130.5h12.8z"/>
<path d="M97.3 117.7v12.8z"/>
<path d="M115.1 130.5h5.1z"/>
<path d="M110.1 130.5h5z"/>
<path d="M110.1 130.5v.9z"/>
<path d="M70.3 94.3v1.9z"/>
<path d="M70.3 94.3h.9z"/>
<path d="M62 96.2h8.3z"/>
<path d="M115.1 122.7v.5z"/>
<path d="M120.2 122.7v.5z"/>
<path d="M130.3 103.5h.9z"/>
<path d="M130.3 103.5v3.6z"/>
<path d="M130.3 121.3h.9z"/>
<path d="M130.3 117.7v3.6z"/>
<path d="M130.3 107.1v10.6z"/>
<path d="M102.8 94.3h2.7z"/>
<path d="M105.5 94.3h4.6z"/>
<path d="M110.1 94.3h10.1z"/>
<path d="M120.2 94.3h16.9z"/>
<path d="M137.1 94.3h.5z"/>
<path d="M120.2 103.5h10.1z"/>
<path d="M120.2 94.3v9.2z"/>
<path d="M130.3 107.1h.9z"/>
<path d="M130.3 117.7h.9z"/>
<path d="M137.1 88.8h.5z"/>
<path d="M137.1 88.8v5.5z"/>
<circle cx="218.6" cy="104.4" r=".36"/>
<circle cx="110.1" cy="114" r=".36"/>
<circle cx="120.2" cy="114" r=".36"/>
<circle cx="115.1" cy="114" r=".36"/>
<circle cx="128.4" cy="105.3" r=".36"/>
<circle cx="128.4" cy="123.2" r=".36"/>
<circle cx="128.4" cy="119.5" r=".36"/>
<circle cx="228.7" cy="94.3" r=".36"/>
<circle cx="232.8" cy="94.3" r=".36"/>
<circle cx="242.4" cy="94.3" r=".36"/>
<circle cx="209" cy="94.3" r=".36"/>
<circle cx="204.9" cy="94.3" r=".36"/>
<circle cx="145.4" cy="94.3" r=".36"/>
<circle cx="176.5" cy="94.3" r=".36"/>
<circle cx="182.5" cy="94.3" r=".36"/>
<circle cx="172.4" cy="94.3" r=".36"/>
<circle cx="87.7" cy="94.3" r=".36"/>
<circle cx="79.9" cy="94.3" r=".36"/>
<circle cx="110.1" cy="104.4" r=".36"/>
<circle cx="97.3" cy="104.4" r=".36"/>
<circle cx="63.4" cy="98" r=".36"/>
<circle cx="115.1" cy="130.5" r=".36"/>
<circle cx="110.1" cy="130.5" r=".36"/>
<circle cx="130.3" cy="103.5" r=".36"/>
<circle cx="105.5" cy="94.3" r=".36"/>
<circle cx="110.1" cy="94.3" r=".36"/>
<circle cx="120.2" cy="94.3" r=".36"/>
<circle cx="130.3" cy="107.1" r=".36"/>
<circle cx="130.3" cy="117.7" r=".36"/>
<circle cx="137.1" cy="94.3" r=".36"/>
</g>
<g font-size="2.9" fill="#800000">
<text x="27.8" y="13.3">1</text>
<text x="62" y="13.3">2</text>
<text x="96.3" y="13.3">3</text>
<text x="130.5" y="13.3">4</text>
<text x="164.7" y="13.3">5</text>
<text x="199" y="13.3">6</text>
<text x="233.2" y="13.3">7</text>
<text x="267.4" y="13.3">8</text>
<text x="9.3" y="32.9">A</text>
<text x="285.9" y="32.9">A</text>
<text x="9.3" y="69.3">B</text>
<text x="285.9" y="69.3">B</text>
<text x="9.3" y="105.8">C</text>
<text x="285.9" y="105.8">C</text>
<text x="9.3" y="142.3">D</text>
<text x="285.9" y="142.3">D</text>
<text x="9.3" y="178.7">E</text>
<text x="285.9" y="178.7">E</text>
<text x="27.8" y="198.3">1</text>
<text x="62" y="198.3">2</text>
<text x="96.3" y="198.3">3</text>
<text x="130.5" y="198.3">4</text>
<text x="164.7" y="198.3">5</text>
<text x="199" y="198.3">6</text>
<text x="233.2" y="198.3">7</text>
<text x="267.4" y="198.3">8</text>
</g>
<text font-size="2.9" fill="#808080" x="153.1" y="114">Batteries</text>
<text font-size="2.4" fill="#800000" x="217.4" y="195.3">AREXX Engineering</text>
<g font-size="2" fill="#808080">
<text x="140.3" y="87.8">F2</text>
<text x="159.1" y="87.9">S1</text>
<text x="52.9" y="94.3">J1</text>
<text x="69.8" y="93.1">D1</text>
<text x="73.9" y="93.2">1N1004</text>
<text x="93.6" y="92">LM317BD2T</text>
<text x="93.6" y="90.2">IC1</text>
<text x="139.9" y="90.9">15A</text>
<text x="140.3" y="93.3">F1</text>
<text x="175.1" y="91.1">Vbat</text>
<text x="191.2" y="93.1">D2</text>
<text x="195.3" y="93.2">1N1004</text>
<text x="204" y="91.6">TP1</text>
<text x="215" y="92">L4940V5</text>
<text x="215" y="90.2">U1</text>
<text x="231" y="92">+5V</text>
<text x="241.5" y="91.6">TP2</text>
<text x="52.9" y="101.7">DC-JACK</text>
<text x="71.1" y="101">1000u/16v</text>
<text x="75.7" y="96.3">C1</text>
<text x="87.8" y="100.5">100n</text>
<text x="87.8" y="96.3">C2</text>
<text x="101.4" y="100.5">100n</text>
<text x="103.1" y="96.4">C3</text>
<text x="111.5" y="99.9">270R</text>
<text x="111.5" y="97.4">R1</text>
<text x="134.8" y="100.7">J2</text>
<text x="139.9" y="96.4">15A</text>
<text x="163.6" y="101">1000u/16v</text>
<text x="168.2" y="96.3">C4</text>
<text x="176.7" y="100.5">100n</text>
<text x="176.7" y="96.3">C5</text>
<text x="183.8" y="101.5">R2</text>
<text x="185.1" y="98.9">RED-ERROR+/-</text>
<text x="185.1" y="96.9">LED2</text>
<text x="198.1" y="101">47u/16v</text>
<text x="201.3" y="96.4">C6</text>
<text x="209.2" y="100.5">100n</text>
<text x="209.2" y="96.3">C7</text>
<text x="224.5" y="100.5">100n</text>
<text x="226.2" y="96.4">C8</text>
<text x="233.2" y="96.3">C9</text>
<text x="233.7" y="100.4">47u/16v</text>
<text x="243.8" y="101.5">R3</text>
<text x="244.2" y="98.9">GRN-5V OK</text>
<text x="244.2" y="96.4">LED1</text>
<text x="65.7" y="104.4">GND-DC</text>
<text x="76.7" y="104.4">GND-DC GND-DC</text>
<text x="99" y="107.9">LED3</text>
<text x="103.7" y="103.9">GND</text>
<text x="183.8" y="104">3k3</text>
<text x="243.8" y="104">2k2</text>
<text x="94.3" y="113.6">T1</text>
<text x="103.2" y="112.9">R5</text>
<text x="111.5" y="110.9">1k5</text>
<text x="111.5" y="108.4">R4</text>
<text x="134.8" y="112.6">JK2EDGRC-508-4</text>
<text x="170.6" y="108.1">GNDGND</text>
<text x="180.6" y="108.1">GND</text>
<text x="216.8" y="108.1">GND</text>
<text x="240.6" y="108.1">GND</text>
<text x="90.9" y="115.8">BC847</text>
<text x="102.3" y="116.4">470R</text>
<text x="115.6" y="116.8">JP1</text>
<text x="120.6" y="116.8">JP2</text>
<text x="134.8" y="114.9">J3</text>
<text x="110.6" y="124.4">R6</text>
<text x="115.6" y="124.4">R7</text>
<text x="120.6" y="124.4">R8</text>
<text x="111" y="128.8">1R5</text>
<text x="116.1" y="128.8">1R5</text>
<text x="121.1" y="128.8">0R68</text>
<text x="134.8" y="126.8">JK2EDGRC-508-4</text>
<text x="106.9" y="135.5">GND-DC</text>
<text x="111" y="132.3">2 Watt resistors</text>
<text x="126.6" y="135.5">GND</text>
</g>
<g font-size="1.7" fill="#808080">
<text x="60" y="95.9">3</text>
<text x="94.1" y="94.8">IN</text>
<text x="97.4" y="94.8">OUT</text>
<text x="157.5" y="94.1">2</text>
<text x="162.6" y="95.9">3</text>
<text x="162.6" y="92.2">1</text>
<text x="215.4" y="94.8">IN</text>
<text x="219.1" y="94.8">OUT</text>
<text x="60" y="97.7">2</text>
<text x="60" y="99.6">1</text>
<text x="95.8" y="97.4">ADJ</text>
<text x="217.2" y="97.4">GND</text>
<text x="132.3" y="103.2">1</text>
<text x="132.3" y="105.1">2</text>
<text x="132.3" y="106.9">3</text>
<text x="132.3" y="108.7">4</text>
<text x="132.3" y="117.4">1</text>
<text x="132.3" y="119.3">2</text>
<text x="132.3" y="121.1">3</text>
<text x="132.3" y="122.9">4</text>
</g>
<g font-size="1.4" fill="#800000">
<text x="79.5" y="96.8" transform="rotate(-90 79.5 96.8)">+</text>
<text x="172" y="96.8" transform="rotate(-90 172 96.8)">+</text>
<text x="204.5" y="96.8" transform="rotate(-90 204.5 96.8)">+</text>
<text x="232.4" y="96.8" transform="rotate(-90 232.4 96.8)">+</text>
</g>
</svg>
